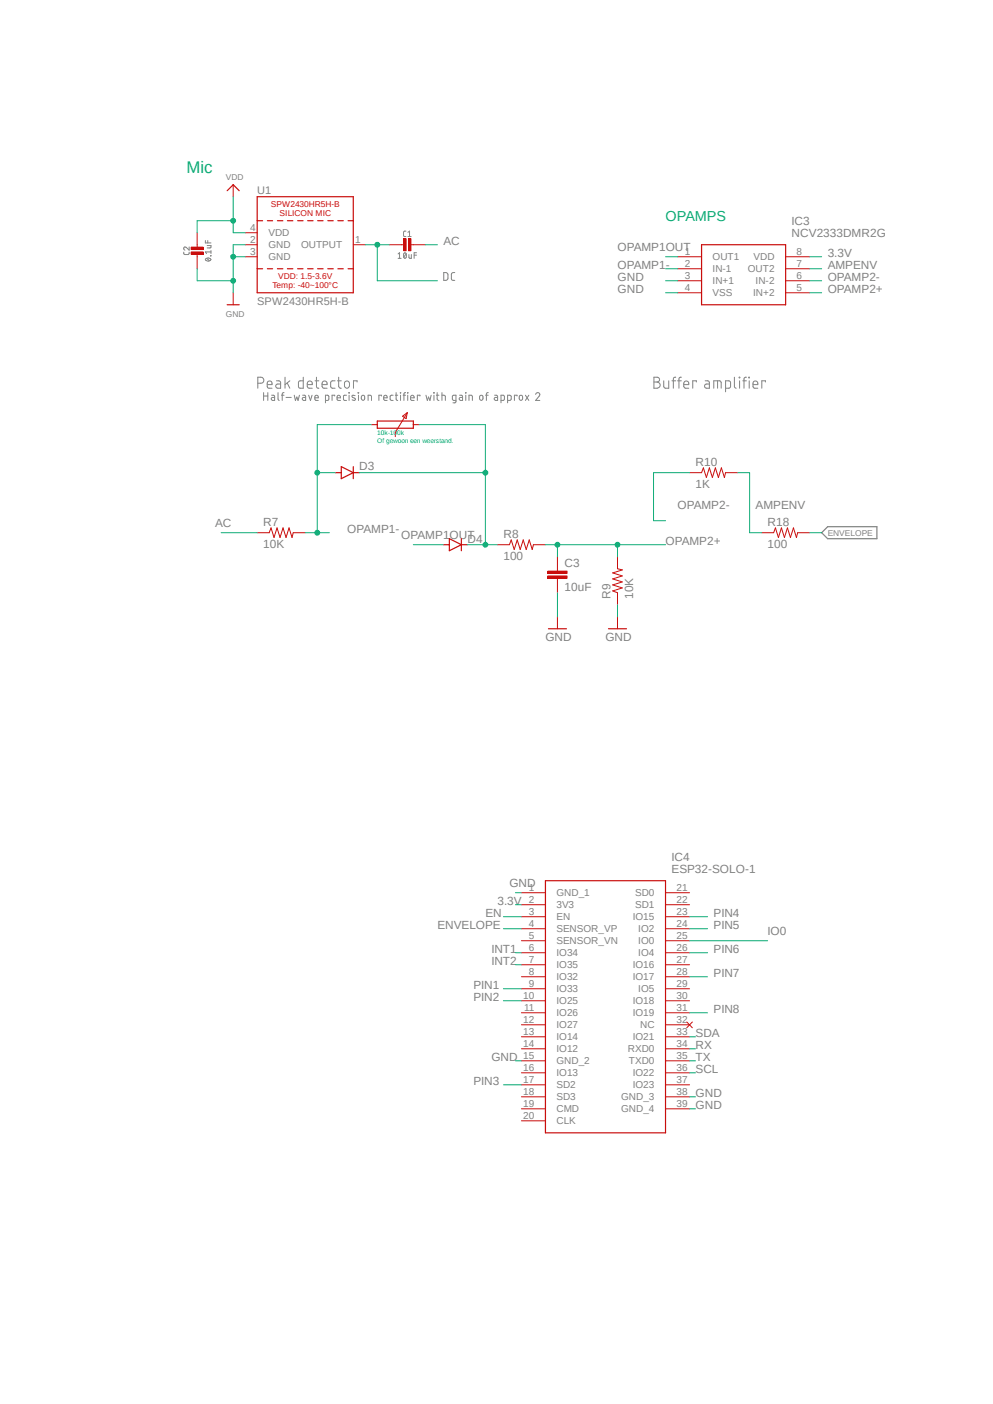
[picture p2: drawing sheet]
<svg xmlns="http://www.w3.org/2000/svg" width="210mm" height="297mm" viewBox="0 0 210 297" stroke-linecap="round" stroke-linejoin="round" font-family="sans-serif">
<path d="M188.3 28.3l-184.8 116.6M3.5 144.9l184.8 116.6" fill="none" stroke="#fff" stroke-width=".21"/>
<g fill="none" stroke="#808080" stroke-width=".21">
<path d="M38.9 53.3v.5h.2h.8l.1-.5M40 52.2v.7l-.6-.6a.34 .34 0 0 0-.6 .1 .34 .34 0 0 0 .3 .5M43.4 50.9v.5h1.2M43.5 54.8l.5-.2 .6 .3a.61 .61 0 0 1-.6 .3 .61 .61 0 0 1-.5-.4zM43.7 54.7l.6 .5M43.8 51.9h.8l-.1 .6h-.7M43.9 50.9v.5M44.5 54.1h.1zM44.6 53v.6M44.6 53.3h-1.2l.3 .3M84.2 53.7l.3-.2v1.2M84.2 54.7h.6"/>
<path d="M85.5 53.5a.56 .56 0 0 1 .5 .6 .56 .56 0 0 1-.5 .5l-.2-.3zM85.9 48.9h-.4l-.2 .2 .1 .8 .5 .1M85.9 53.7l-.5 .7M86.3 50h.7M86.3 49.1l.3-.2v1.1M86.5 53.8v.6l.2 .3h.3v-.9M87.6 54h.5M88.1 53.5h-.5v1.2M93.9 57.7h.6a1.26 1.26 0 0 1 .2 1.4l-.4 .2h-.4zM96.2 57.7h-.6l-.1 .3v1.1l.7 .2M60.3 79.8v2.3M64.1 79.8v2.3h-.8l-.2-.4 .1-.9 .1-.2h.8"/>
<path d="M66.9 79.8v1.9a.38 .38 0 0 0 .5 .4M71.6 79.8v1.9a.43 .43 0 0 0 .6 .4M138.3 79.8h.7a.51 .51 0 0 1 .5 .5 .51 .51 0 0 1-.5 .5 .66 .66 0 0 1 .6 .7 .66 .66 0 0 1-.6 .6h-.7zM142.9 79.8a.38 .38 0 0 0-.5 .4v1.9M144.1 79.8a.38 .38 0 0 0-.5 .4v1.9M155.3 79.8v1.9l.4 .4M156.3 79.8l.2 .1zM157.9 79.8l-.5 .2v2.1M158.4 79.8l.1 .1zM54.5 81.1h.7a.64 .64 0 0 0 .6-.7 .64 .64 0 0 0-.6-.6h-.7v2.3M55.8 83.1v1.6M55.8 83.8h.8"/>
<path d="M56.5 81.4h1a.54 .54 0 0 0-.3-.8 .54 .54 0 0 0-.7 .5v.6l.2 .4h.8M56.6 83.1v1.6M57.4 83.6l.6 .1 .1 .2v.8l-.6-.1-.1-.1 .1-.4h.6M58.5 80.6h.6l.3 .3v1.2h-.6a.45 .45 0 0 1-.5-.3 .45 .45 0 0 1 .2-.5l.9-.1M58.8 83.1v1.3l.3 .3M59.5 83.6h.6M60.1 83.1h-.3l-.1 .3v1.3M60.5 84.1h1.1M60.7 81l.6 1.1M61.3 80.6l-1 .8M62.2 83.6l.3 1.1 .3-.7 .2 .7 .3-1.1M64 83.6l.5 .1 .1 .2v.8l-.5-.1-.2-.1 .2-.4h.5"/>
<path d="M65 81.4h1a.55 .55 0 0 0-.3-.8 .55 .55 0 0 0-.7 .5v.6l.2 .4h.8M65.3 83.6l.4 1.1 .3-1.1M66.6 84.2h.7a.39 .39 0 0 0-.2-.5 .39 .39 0 0 0-.5 .1l.1 .9h.6M66.6 80.6h.8M68.1 81.4h1.1a.55 .55 0 0 0-.4-.8 .55 .55 0 0 0-.7 .5v.6l.2 .4h.9M68.8 84.7h.5l.2-.2v-.8l-.7-.1v1.6M70.8 83.8v-.2h-.6v1.1M70.9 80.6h-.8l-.2 .3 .1 1 .3 .2h.6M71.3 84.2h.7l-.1-.4a.34 .34 0 0 0-.6 0v.7l.2 .2h.5M71.4 80.6h.8M73.1 80.7a.54 .54 0 0 1 .8 .4v.5a.53 .53 0 0 1-.5 .5 .53 .53 0 0 1-.5-.5v-.7zM73.3 83.6l-.7 .1v.8l.7 .2"/>
<path d="M73.8 83.1h.1zM73.8 83.6v1.1M75.1 83.7l-.4-.1-.3 .2 .2 .3 .5 .2v.3h-.6M75.5 80.8v-.2h-.7v1.5M75.7 83.1h.2zM75.8 83.6v1.1M76.5 83.8a.34 .34 0 0 1 .6 0v.5a.36 .36 0 0 1-.3 .4 .36 .36 0 0 1-.4-.4zM77.9 84.7v-1.1l.6 .1 .1 1M80.7 83.8v-.2h-.6v1.1M81.2 84.2h.7a.39 .39 0 0 0-.2-.5 .39 .39 0 0 0-.5 .1v.7l.7 .2M83.1 83.6l-.4 .1-.2 .2v.6l.6 .2M83.6 83.6h.5"/>
<path d="M83.8 83.1v1.3l.1 .3h.2M84.7 83.1h.1zM84.7 83.6v1.1M85.3 83.6h.5M85.8 83.1h-.2l-.2 .3v1.3M86.2 83.1h.1zM86.2 83.6v1.1M86.8 84.2h.8l-.1-.4a.34 .34 0 0 0-.6 0v.7l.2 .2h.5M88.8 83.8v-.2h-.5v1.1M90.1 83.6l.3 1.1 .2-.7 .3 .7 .3-1.1M91.7 83.1h.1zM91.8 83.6v1.1"/>
<path d="M92.3 83.6h.5M92.5 83.1v1.3l.3 .3M93.5 83.6l.6 .1 .1 1M93.5 83.1v1.6M96.4 84.7h-.4l-.3-.2v-.6l.1-.2 .6-.1v1.4l-.1 .2h-.5M97.2 83.6l.5 .1 .1 .2v.8l-.6-.1-.1-.1 .1-.4h.6M98.5 83.1h.1zM98.5 83.6v1.1M99.2 84.7v-1.1l.6 .1 .1 1M101.5 83.8a.37 .37 0 0 1 .4-.2 .37 .37 0 0 1 .3 .4l-.1 .5-.3 .2-.3-.2zM102.7 83.6h.6M103.3 83.1h-.3l-.1 .3v1.3"/>
<path d="M104.6 83.6l.5 .1 .1 .2v.8l-.6-.1-.1-.1 .1-.4h.6M106 84.7h.4l.2-.2v-.8l-.6-.1v1.6M107.4 84.7h.4l.3-.2-.1-.8-.6-.1v1.6M109.3 83.8v-.2h-.5v1.1M110 83.7h.4l.1 .3v.5l-.3 .2-.4-.4zM111.1 83.6l.7 1.1M111.8 83.6l-.7 1.1M113.3 83.4a.44 .44 0 0 1 .6-.3 .44 .44 0 0 1 .1 .7l-.7 .9h.9M138.3 80.8h.7M140.4 80.6v1.1l.4 .4h.6v-1.5M142.1 80.6h.8M143.3 80.6h.8"/>
<path d="M144.6 81.4h1.1a.55 .55 0 0 0-.4-.8 .55 .55 0 0 0-.7 .5v.6l.2 .4h.9M147.3 80.8v-.2h-.8v1.5M149.1 80.6h.8l.1 .3v1.2h-.5a.45 .45 0 0 1-.5-.4 .45 .45 0 0 1 .5-.5h.5M151 82.1v-1.5h1.4l.1 .3v1.2M151.8 80.6v1.5M153.5 82.1h.6l.4-.2v-1l-.2-.3h-.8v2.3M156.4 80.6v1.5M157.1 80.6h.8M158.5 80.6v1.5M159.3 81.4h1a.54 .54 0 0 0-.4-.8 .54 .54 0 0 0-.6 .5v.6l.1 .4h.9M161.9 80.8v-.2h-.8v1.5"/>
</g>
<path d="M175 111.4h10.5v2.6h-10.5l-1.2-1.3z" fill="none" stroke="#808080" stroke-width=".25"/>
<path d="M51.9 51.8h2.5M51.9 54.3h2.5M51.9 49.2h2.5M74.7 51.8h2.6M84.9 51.8h.7M86.7 51.8h.7" fill="none" stroke="#c90d0c" stroke-width=".21"/>
<g fill="none" stroke="#c90d0c" stroke-width=".25">
<path d="M54.4 46.7h1.1M54.4 41.6h20.3v20.3h-20.3zM54.4 56.9h1.1M56.6 46.7h1.1M56.6 56.9h1.1M58.7 46.7h1.1M58.7 56.9h1.1M60.8 46.7h1.1M60.8 56.9h1.1M62.9 46.7h1.2M62.9 56.9h1.2M65.1 46.7h1.1"/>
<path d="M65.1 56.9h1.1M67.2 46.7h1.1M67.2 56.9h1.1M69.3 46.7h1.2M69.3 56.9h1.2M71.5 46.7h1.1M71.5 56.9h1.1M73.6 46.7h1.1M73.6 56.9h1.1"/>
</g>
<path d="M85.4 50.5h.5v2.5h-.5z" fill-rule="evenodd" fill="#c90d0c"/>
<path d="M85.4 50.5h.5v2.5h-.5z" fill="none" stroke="#c90d0c" stroke-width=".21"/>
<path d="M86.4 50.5h.5v2.5h-.5z" fill-rule="evenodd" fill="#c90d0c"/>
<path d="M49.3 39.1v2.5M41.7 51.8v.7M41.7 53.6v.7M82.3 51.8h2.6M86.4 50.5h.5v2.5h-.5zM87.4 51.8h2.6M49.3 61.9v2.6" fill="none" stroke="#c90d0c" stroke-width=".21"/>
<path d="M48 40.3l1.3-1.2 1.3 1.2M48 64.5h2.6" fill="none" stroke="#c90d0c" stroke-width=".25"/>
<path d="M40.4 53.3h2.6v.5h-2.6z" fill-rule="evenodd" fill="#c90d0c"/>
<path d="M40.4 53.3h2.6v.5h-2.6z" fill="none" stroke="#c90d0c" stroke-width=".21"/>
<path d="M40.4 52.3h2.6v.5h-2.6z" fill-rule="evenodd" fill="#c90d0c"/>
<path d="M40.4 52.3h2.6v.5h-2.6zM41.7 49.2v2.6M41.7 54.3v2.6M54.4 112.7h2.5l.4-1 .7 2 .6-2 .6 2 .7-2 .6 2 .6-2 .7 2 .2-1h2.6M117.9 120.3v.5M117.9 122.3v.6" fill="none" stroke="#c90d0c" stroke-width=".21"/>
<path d="M115.9 121.8h4v.5h-4z" fill-rule="evenodd" fill="#c90d0c"/>
<path d="M115.9 121.8h4v.5h-4z" fill="none" stroke="#c90d0c" stroke-width=".21"/>
<path d="M115.9 120.8h4v.5h-4z" fill-rule="evenodd" fill="#c90d0c"/>
<g fill="none" stroke="#c90d0c" stroke-width=".21">
<path d="M143.3 54.3h5.1M143.3 56.9h5.1M143.3 59.4h5.1M166.2 54.3h5M166.2 56.9h5M166.2 59.4h5M143.3 61.9h5.1M166.2 61.9h5M78.5 89.8h1.3M85.1 88.1l1-.8-.2 1.3zM86.1 87.3l-2.5 4.2v.9M87.4 89.8h1.3"/>
<path d="M145.8 100h2.6l.4-1 .6 2 .6-2 .7 2 .6-2 .6 2 .7-2 .6 2 .3-1h2.5M105.2 115.2h2.5l.4-1 .7 2 .6-2 .6 2 .7-2 .6 2 .6-2 .7 2 .2-1h2.6M117.9 117.8v2.5M130.6 117.8v2.5l1 .3-2 .6 2 .6-2 .7 2 .6-2 .6 2 .7-2 .6 1 .4v2.5M161.1 112.7h2.5l.4-1 .6 2 .7-2 .6 2 .6-2 .7 2 .6-2 .6 2 .3-1h2.5M115.9 120.8h4v.5h-4zM117.9 122.9v2.5M117.9 130.5v2.5M130.6 130.5v2.5M110.3 188.8h5.1M110.3 191.4h5.1M110.3 193.9h5.1"/>
<path d="M110.3 196.5h5.1M110.3 199h5.1M140.8 188.8h5M140.8 191.4h5M140.8 193.9h5M140.8 196.5h5M140.8 199h5M110.3 201.5h5.1M110.3 204.1h5.1M110.3 206.6h5.1M110.3 209.2h5.1M110.3 211.7h5.1"/>
<path d="M110.3 214.2h5.1M110.3 216.8h5.1M110.3 219.3h5.1M140.8 201.5h5M140.8 204.1h5M140.8 206.6h5M140.8 209.2h5M140.8 211.7h5M140.8 214.2h5M140.8 216.8h5M140.8 219.3h5M145.2 216.2l1.2 1.2"/>
<path d="M146.4 216.2l-1.2 1.2M110.3 221.9h5.1M110.3 224.4h5.1M110.3 226.9h5.1M110.3 229.5h5.1M110.3 232h5.1M110.3 234.6h5.1M110.3 237.1h5.1M140.8 221.9h5M140.8 224.4h5M140.8 226.9h5M140.8 229.5h5"/>
<path d="M140.8 232h5M140.8 234.6h5"/>
</g>
<g fill="none" stroke="#c90d0c" stroke-width=".25">
<path d="M148.4 51.8h17.8v12.7h-17.8zM70.9 100h1.3M72.2 98.7l2.5 1.3-2.5 1.3zM74.7 98.7v2.6M74.7 100h1.3M79.8 89.1h7.6v1.5h-7.6zM93.8 115.2h1.2M95 114l2.6 1.2-2.6 1.3zM97.6 114v2.5M97.6 115.2h1.2M116 133h3.8M128.7 133h3.8"/>
<path d="M115.4 186.3h25.4v53.3h-25.4z"/>
</g>
<path d="M77.3 51.8h5M79.8 51.8v7.6" fill="none" stroke="#0dab76" stroke-width=".21"/>
<circle cx="79.8" cy="51.8" r=".51" fill="#0dab76"/>
<g fill="none" stroke="#0dab76" stroke-width=".21">
<path d="M49.3 54.3h2.6M51.9 51.8h-2.6v10.1M79.8 59.4h12.7"/>
<circle cx="79.8" cy="51.8" r=".51"/>
</g>
<circle cx="49.3" cy="54.3" r=".51" fill="#0dab76"/>
<g fill="none" stroke="#0dab76" stroke-width=".21">
<path d="M41.7 56.9v2.5h7.6"/>
<circle cx="49.3" cy="54.3" r=".51"/>
</g>
<circle cx="49.3" cy="59.4" r=".51" fill="#0dab76"/>
<g fill="none" stroke="#0dab76" stroke-width=".21">
<path d="M49.3 41.6v7.6h2.6M49.3 46.7h-7.6v2.5M140.8 59.4h2.5M140.8 61.9h2.5M117.9 125.4v5.1M130.6 127.9v2.6M109 188.8h1.3M109 224.4h1.3M145.8 234.6h1.3M145.8 232h1.3"/>
<circle cx="49.3" cy="59.4" r=".51"/>
</g>
<circle cx="49.3" cy="46.7" r=".51" fill="#0dab76"/>
<g fill="none" stroke="#0dab76" stroke-width=".21">
<path d="M90 51.8h2.5M78.5 89.8h-11.4v22.9M46.8 112.7h7.6M64.6 112.7h5"/>
<circle cx="49.3" cy="46.7" r=".51"/>
</g>
<circle cx="67.1" cy="112.7" r=".51" fill="#0dab76"/>
<g fill="none" stroke="#0dab76" stroke-width=".21">
<path d="M67.1 100h3.8"/>
<circle cx="67.1" cy="112.7" r=".51"/>
</g>
<circle cx="67.1" cy="100" r=".51" fill="#0dab76"/>
<g fill="none" stroke="#0dab76" stroke-width=".21">
<path d="M140.8 56.9h2.5M140.8 54.3h2.5M76 100h26.7M102.7 89.8v25.4h2.5M87.4 115.2h6.4"/>
<circle cx="67.1" cy="100" r=".51"/>
</g>
<circle cx="102.7" cy="100" r=".51" fill="#0dab76"/>
<g fill="none" stroke="#0dab76" stroke-width=".21">
<path d="M88.7 89.8h14M98.8 115.2h3.9"/>
<circle cx="102.7" cy="100" r=".51"/>
</g>
<circle cx="102.7" cy="115.2" r=".51" fill="#0dab76"/>
<g fill="none" stroke="#0dab76" stroke-width=".21">
<path d="M115.4 115.2h25.4M117.9 115.2v2.6M130.6 115.2v2.6"/>
<circle cx="102.7" cy="115.2" r=".51"/>
</g>
<circle cx="117.9" cy="115.2" r=".51" fill="#0dab76"/>
<circle cx="117.9" cy="115.2" r=".51" fill="none" stroke="#0dab76" stroke-width=".21"/>
<circle cx="130.6" cy="115.2" r=".51" fill="#0dab76"/>
<g fill="none" stroke="#0dab76" stroke-width=".21">
<path d="M171.2 59.4h2.6M171.2 56.9h2.6M171.2 54.3h2.6M171.2 61.9h2.6M145.8 100h-7.6v10.2h2.6M156 100h2.5v12.7h2.6M171.2 112.7h2.6M106.5 196.5h3.8M106.5 193.9h3.8M109 191.4h1.3M145.8 196.5h3.8M145.8 193.9h3.8"/>
<path d="M145.8 199h16.5M106.5 209.2h3.8M106.5 211.7h3.8M109 201.5h1.3M109 204.1h1.3M145.8 219.3h1.3M145.8 201.5h3.8M145.8 206.6h3.8M145.8 214.2h3.8M106.5 229.5h3.8M145.8 226.9h1.3M145.8 224.4h1.3"/>
<path d="M145.8 221.9h1.3"/>
<circle cx="130.6" cy="115.2" r=".51"/>
</g>
<text font-size="3.6" fill="#0dab76" x="39.5" y="36.7">Mic</text>
<text font-size="3" fill="#0dab76" x="140.8" y="46.7">OPAMPS</text>
<g font-size="2.5" fill="#808080">
<text x="167.4" y="47.6">IC3</text>
<text x="93.8" y="51.8">AC</text>
<text x="130.6" y="53">OPAMP1OUT</text>
<text x="167.4" y="50.1">NCV2333DMR2G</text>
<text x="130.6" y="59.4">GND</text>
<text x="130.6" y="56.9">OPAMP1-</text>
<text x="175.1" y="59.4">OPAMP2-</text>
<text x="175.1" y="56.9">AMPENV</text>
<text x="175.1" y="54.3">3.3V</text>
<text x="130.6" y="61.9">GND</text>
<text x="175.1" y="61.9">OPAMP2+</text>
<text x="76" y="99.5">D3</text>
<text x="147.1" y="98.5">R10</text>
<text x="143.3" y="107.6">OPAMP2-</text>
<text x="147.1" y="103.3">1K</text>
<text x="159.8" y="107.6">AMPENV</text>
<text x="45.5" y="111.4">AC</text>
<text x="55.7" y="111.2">R7</text>
<text x="73.4" y="112.7">OPAMP1-</text>
<text x="84.9" y="114">OPAMP1OUT</text>
<text x="106.5" y="113.8">R8</text>
<text x="162.4" y="111.2">R18</text>
<text x="55.7" y="116">10K</text>
<text x="98.8" y="114.8">D4</text>
<text x="106.5" y="118.5">100</text>
<text x="119.4" y="119.9">C3</text>
<text x="140.8" y="115.2">OPAMP2+</text>
<text x="162.4" y="116">100</text>
<text x="119.4" y="125">10uF</text>
<text x="129.1" y="126.7" transform="rotate(-90 129.1 126.7)">R9</text>
<text x="133.9" y="126.7" transform="rotate(-90 133.9 126.7)">10K</text>
<text x="115.4" y="135.6">GND</text>
<text x="128" y="135.6">GND</text>
<text x="142" y="184.7">ESP32-SOLO-1</text>
<text x="142" y="182.2">IC4</text>
<text x="105.2" y="191.4">3.3V</text>
<text x="107.7" y="187.6">GND</text>
<text x="92.5" y="196.5">ENVELOPE</text>
<text x="102.7" y="193.9">EN</text>
<text x="150.9" y="193.9">PIN4</text>
<text x="150.9" y="196.5">PIN5</text>
<text x="162.4" y="197.7">IO0</text>
<text x="103.9" y="201.6">INT1</text>
<text x="150.9" y="201.6">PIN6</text>
<text x="100.1" y="209.2">PIN1</text>
<text x="103.9" y="204.1">INT2</text>
<text x="150.9" y="206.6">PIN7</text>
<text x="100.1" y="211.7">PIN2</text>
<text x="150.9" y="214.3">PIN8</text>
<text x="147.1" y="219.3">SDA</text>
<text x="147.1" y="221.9">RX</text>
<text x="103.9" y="224.4">GND</text>
<text x="147.1" y="227">SCL</text>
<text x="147.1" y="224.4">TX</text>
<text x="100.1" y="229.5">PIN3</text>
<text x="147.1" y="232">GND</text>
<text x="147.1" y="234.6">GND</text>
</g>
<g font-size="2.3" fill="#808080">
<text x="54.4" y="41.1">U1</text>
<text x="54.4" y="64.5">SPW2430HR5H-B</text>
</g>
<g font-size="2.1" fill="#808080">
<text x="52.9" y="51.4">2</text>
<text x="52.9" y="53.9">3</text>
<text x="52.9" y="48.9">4</text>
<text x="56.8" y="52.5">GND</text>
<text x="56.8" y="50">VDD</text>
<text x="63.7" y="52.5">OUTPUT</text>
<text x="75.1" y="51.4">1</text>
<text x="144.9" y="53.9">1</text>
<text x="168.5" y="53.9">8</text>
<text x="56.8" y="55.1">GND</text>
<text x="144.9" y="56.5">2</text>
<text x="144.9" y="59">3</text>
<text x="150.7" y="55.1">OUT1</text>
<text x="150.7" y="57.6">IN-1</text>
<text x="158.2" y="57.6">OUT2</text>
<text x="159.4" y="55.1">VDD</text>
<text x="168.5" y="56.5">7</text>
<text x="168.5" y="59">6</text>
<text x="144.9" y="61.6">4</text>
<text x="150.7" y="60.2">IN+1</text>
<text x="150.7" y="62.7">VSS</text>
<text x="159.3" y="62.7">IN+2</text>
<text x="159.8" y="60.2">IN-2</text>
<text x="168.5" y="61.6">5</text>
<text x="111.8" y="188.5">1</text>
<text x="111.8" y="191.1">2</text>
<text x="117.7" y="189.6">GND_1</text>
<text x="134.3" y="189.6">SD0</text>
<text x="143.1" y="188.5">21</text>
<text x="143.1" y="191.1">22</text>
<text x="111.8" y="193.6">3</text>
<text x="111.8" y="196.1">4</text>
<text x="117.7" y="192.2">3V3</text>
<text x="117.7" y="194.7">EN</text>
<text x="117.7" y="197.2">SENSOR_VP</text>
<text x="133.8" y="194.7">IO15</text>
<text x="134.3" y="192.2">SD1</text>
<text x="135" y="197.2">IO2</text>
<text x="143.1" y="193.6">23</text>
<text x="143.1" y="196.1">24</text>
<text x="111.8" y="198.7">5</text>
<text x="111.8" y="201.2">6</text>
<text x="111.8" y="203.8">7</text>
<text x="117.7" y="199.8">SENSOR_VN</text>
<text x="117.7" y="202.3">IO34</text>
<text x="135" y="199.8">IO0</text>
<text x="135" y="202.3">IO4</text>
<text x="143.1" y="198.7">25</text>
<text x="143.1" y="201.2">26</text>
<text x="143.1" y="203.8">27</text>
<text x="111.8" y="206.3">8</text>
<text x="111.8" y="208.8">9</text>
<text x="117.7" y="204.9">IO35</text>
<text x="117.7" y="207.4">IO32</text>
<text x="117.7" y="209.9">IO33</text>
<text x="133.8" y="204.9">IO16</text>
<text x="133.8" y="207.4">IO17</text>
<text x="135" y="209.9">IO5</text>
<text x="143.1" y="206.3">28</text>
<text x="143.1" y="208.8">29</text>
<text x="110.7" y="211.4">10</text>
<text x="110.8" y="213.9">11</text>
<text x="117.7" y="212.5">IO25</text>
<text x="117.7" y="215">IO26</text>
<text x="133.8" y="212.5">IO18</text>
<text x="133.8" y="215">IO19</text>
<text x="143.1" y="211.4">30</text>
<text x="143.1" y="213.9">31</text>
<text x="110.7" y="216.5">12</text>
<text x="110.7" y="219">13</text>
<text x="110.7" y="221.5">14</text>
<text x="117.7" y="217.6">IO27</text>
<text x="117.7" y="220.1">IO14</text>
<text x="133.8" y="220.1">IO21</text>
<text x="135.4" y="217.6">NC</text>
<text x="143.1" y="216.5">32</text>
<text x="143.1" y="219">33</text>
<text x="143.1" y="221.5">34</text>
<text x="110.7" y="224.1">15</text>
<text x="110.7" y="226.6">16</text>
<text x="117.7" y="222.6">IO12</text>
<text x="117.7" y="225.2">GND_2</text>
<text x="117.7" y="227.7">IO13</text>
<text x="132.8" y="222.6">RXD0</text>
<text x="133" y="225.2">TXD0</text>
<text x="133.8" y="227.7">IO22</text>
<text x="143.1" y="224.1">35</text>
<text x="143.1" y="226.6">36</text>
<text x="110.7" y="229.2">17</text>
<text x="110.7" y="231.7">18</text>
<text x="117.7" y="230.3">SD2</text>
<text x="117.7" y="232.8">SD3</text>
<text x="131.4" y="232.8">GND_3</text>
<text x="133.8" y="230.3">IO23</text>
<text x="143.1" y="229.2">37</text>
<text x="143.1" y="231.7">38</text>
<text x="110.7" y="234.2">19</text>
<text x="110.7" y="236.8">20</text>
<text x="117.7" y="235.3">CMD</text>
<text x="117.7" y="237.9">CLK</text>
<text x="131.4" y="235.3">GND_4</text>
<text x="143.1" y="234.2">39</text>
</g>
<g font-size="1.8" fill="#808080">
<text x="47.8" y="38.1">VDD</text>
<text x="47.8" y="67">GND</text>
<text x="175" y="113.3">ENVELOPE</text>
</g>
<g font-size="1.8" fill="#c90d0c">
<text x="57.3" y="43.8">SPW2430HR5H-B</text>
<text x="59.1" y="45.7">SILICON MIC</text>
<text x="58.8" y="59.1">VDD: 1.5-3.6V</text>
<text x="57.6" y="61">Temp: -40~100°C</text>
</g>
<g font-size="1.4" fill="#0dab76">
<text x="79.8" y="92.1">10k-100k</text>
<text x="79.8" y="93.6">Of gewoon een weerstand.</text>
</g>
</svg>
